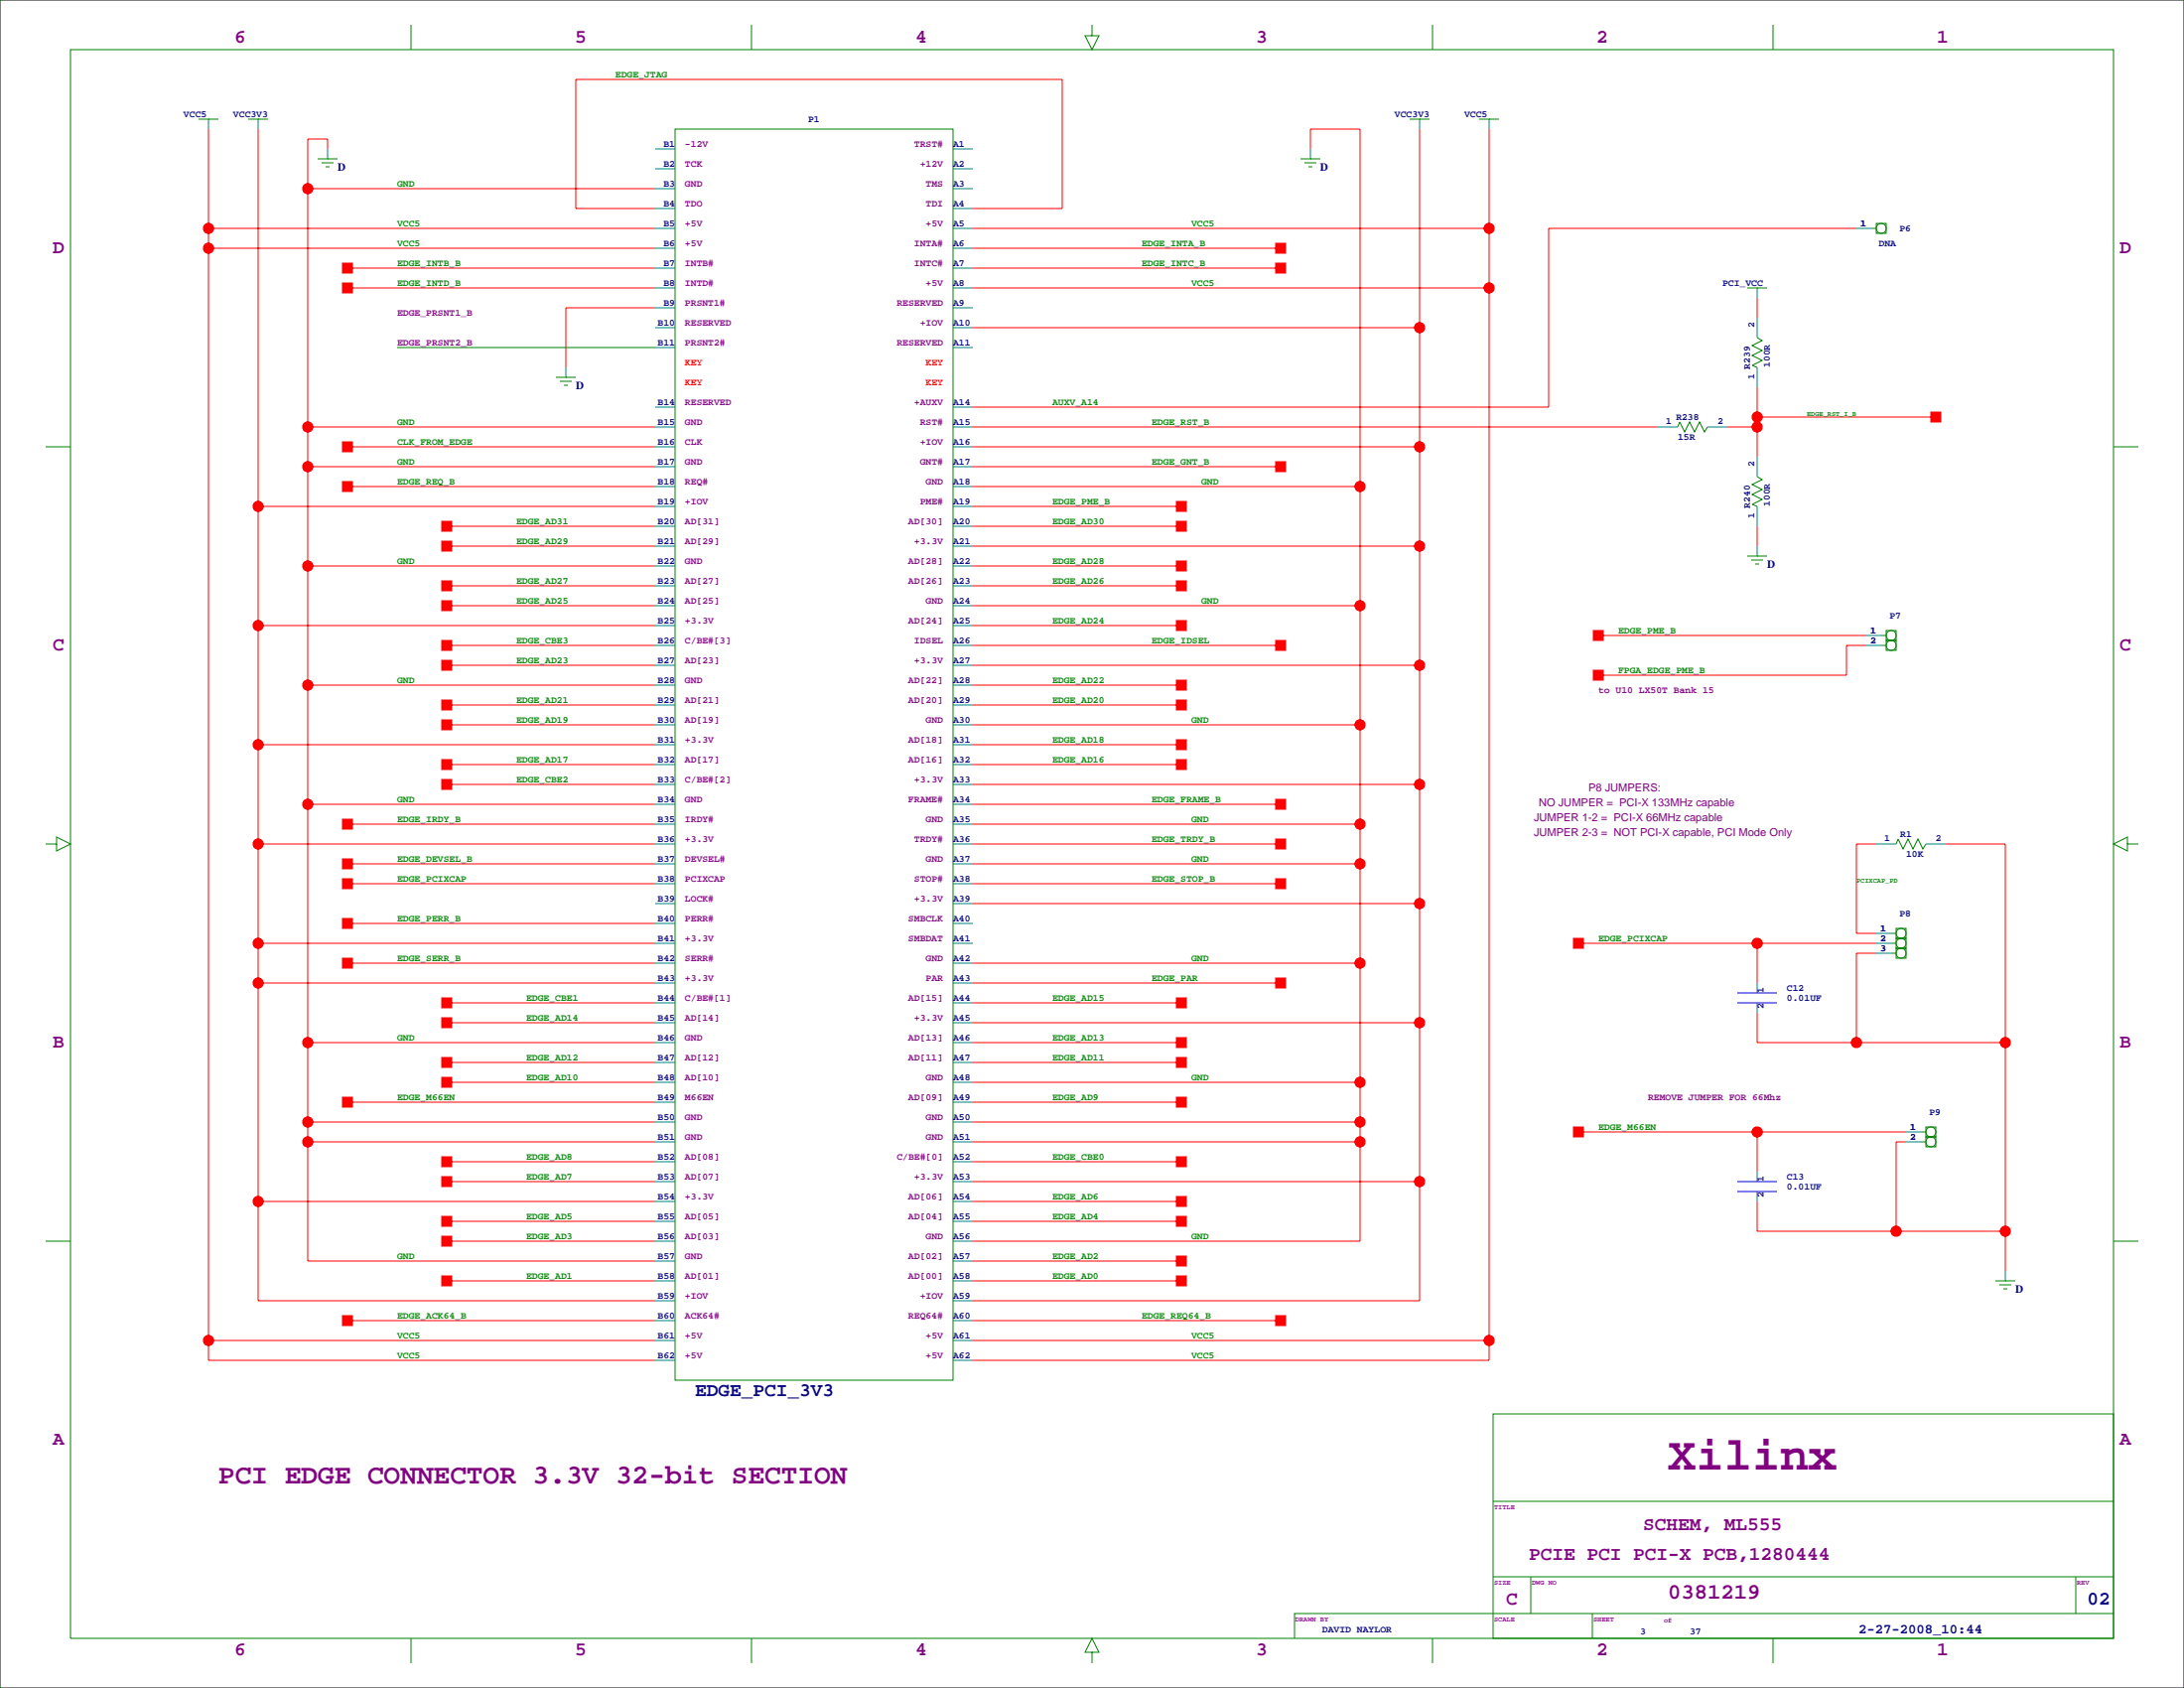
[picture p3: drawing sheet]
<svg xmlns="http://www.w3.org/2000/svg" width="559mm" height="432mm" viewBox="0 0 559 432" stroke-linecap="round" stroke-linejoin="round" font-family="sans-serif">
<path d="M0 0h558.8v431.8h-558.8z" fill="none" stroke="#000" stroke-width=".25"/>
<g fill="none" stroke="#f00" stroke-width=".25">
<path d="M53.3 33v315h114.3M66 33v299.7h101.6M83.8 38.1v-2.5h-5.1v287h88.9M335.3 38.1v-5.1h12.7v284.5h-99.1M363.2 33v299.7h-114.3M381 33v315h-132.1M53.3 58.4h114.3M78.7 48.3h88.9M167.6 53.3h-20.3v-33h124.5v33h-22.9M248.9 58.4h132.1M475 58.4h-78.8v45.7h-147.3M53.3 63.5h114.3"/>
<path d="M88.9 73.7h78.7M88.9 68.6h78.7M167.6 78.7h-22.8v15.3M248.9 73.7h132.1M248.9 68.6h78.8M248.9 63.5h78.8M449.6 76.2v5.1M248.9 83.8h114.3M449.6 99.1v17.7M78.7 109.2h88.9M78.7 119.4h88.9M88.9 114.3h78.7"/>
<path d="M248.9 109.2h175.3M248.9 119.4h78.8M248.9 114.3h114.3M442 109.2h7.6M449.6 106.7h45.7M66 129.5h101.6M88.9 124.5h78.7M114.3 139.7h53.3M114.3 134.6h53.3M248.9 124.5h99.1M248.9 129.5h53.4M248.9 139.7h114.3"/>
<path d="M248.9 134.6h53.4M449.6 134.6v5.1M78.7 144.8h88.9M114.3 154.9h53.3M114.3 149.9h53.3M248.9 154.9h99.1M248.9 144.8h53.4M248.9 149.9h53.4M66 160h101.6M78.7 175.3h88.9M114.3 165.1h53.3M114.3 170.2h53.3"/>
<path d="M248.9 165.1h78.8M248.9 160h53.4M248.9 175.3h53.4M248.9 170.2h114.3M408.9 162.6h68.6M477.5 165.1h-5.1v7.6h-63.5M66 190.5h101.6M114.3 185.4h53.3M114.3 195.6h53.3M114.3 180.3h53.3M248.9 185.4h99.1M248.9 190.5h53.4"/>
<path d="M248.9 195.6h53.4M248.9 180.3h53.4M66 215.9h101.6M78.7 205.7h88.9M88.9 210.8h78.7M114.3 200.7h53.3M248.9 210.8h99.1M248.9 215.9h78.8M248.9 205.7h78.8M248.9 200.7h114.3M480.1 215.9h-5.1v22.9h5.1M497.8 215.9h15.3v109.2"/>
<path d="M88.9 221h78.7M88.9 226.1h78.7M88.9 236.2h78.7M248.9 221h99.1M248.9 226.1h78.8M248.9 231.1h114.3M66 251.5h101.6M66 241.3h101.6M88.9 246.4h78.7M114.3 256.5h53.3M248.9 246.4h99.1M248.9 251.5h78.8"/>
<path d="M248.9 256.5h53.4M403.9 241.3h76.2M449.6 241.3v10.2M449.6 259.1v7.6h63.5M480.1 243.8h-5.1v22.9M78.7 266.7h88.9M114.3 276.9h53.3M114.3 261.6h53.3M114.3 271.8h53.3M248.9 276.9h99.1M248.9 266.7h53.4M248.9 261.6h114.3"/>
<path d="M248.9 271.8h53.4M78.7 292.1h88.9M78.7 287h88.9M88.9 281.9h78.7M114.3 297.2h53.3M248.9 292.1h99.1M248.9 287h99.1M248.9 281.9h53.4M248.9 297.2h53.4M403.9 289.6h83.8M449.6 289.6v10.1M487.7 292.1h-2.6v22.9"/>
<path d="M66 307.3h101.6M114.3 317.5h53.3M114.3 312.4h53.3M114.3 302.3h53.3M248.9 307.3h53.4M248.9 312.4h53.4M248.9 302.3h114.3M449.6 307.3v7.7h63.5M88.9 337.8h78.7M114.3 327.7h53.3M248.9 322.6h53.4M248.9 327.7h53.4"/>
<path d="M248.9 337.8h78.8M53.3 342.9h114.3M248.9 342.9h132.1"/>
<circle cx="53.3" cy="58.4" r="1.27"/>
<circle cx="78.7" cy="48.3" r="1.27"/>
<circle cx="381" cy="58.4" r="1.27"/>
<circle cx="53.3" cy="63.5" r="1.27"/>
<circle cx="381" cy="73.7" r="1.27"/>
<circle cx="363.2" cy="83.8" r="1.27"/>
<circle cx="78.7" cy="119.4" r="1.27"/>
<circle cx="78.7" cy="109.2" r="1.27"/>
<circle cx="363.2" cy="114.3" r="1.27"/>
<circle cx="449.6" cy="106.7" r="1.27"/>
<circle cx="449.6" cy="109.2" r="1.27"/>
<circle cx="66" cy="129.5" r="1.27"/>
<circle cx="348" cy="124.5" r="1.27"/>
<circle cx="363.2" cy="139.7" r="1.27"/>
<circle cx="78.7" cy="144.8" r="1.27"/>
<circle cx="348" cy="154.9" r="1.27"/>
<circle cx="66" cy="160" r="1.27"/>
<circle cx="78.7" cy="175.3" r="1.27"/>
<circle cx="363.2" cy="170.2" r="1.27"/>
<circle cx="66" cy="190.5" r="1.27"/>
<circle cx="348" cy="185.4" r="1.27"/>
<circle cx="66" cy="215.9" r="1.27"/>
<circle cx="78.7" cy="205.7" r="1.27"/>
<circle cx="348" cy="210.8" r="1.27"/>
<circle cx="363.2" cy="200.7" r="1.27"/>
<circle cx="348" cy="221" r="1.27"/>
<circle cx="363.2" cy="231.1" r="1.27"/>
<circle cx="66" cy="251.5" r="1.27"/>
<circle cx="66" cy="241.3" r="1.27"/>
<circle cx="348" cy="246.4" r="1.27"/>
<circle cx="449.6" cy="241.3" r="1.27"/>
<circle cx="78.7" cy="266.7" r="1.27"/>
<circle cx="348" cy="276.9" r="1.27"/>
<circle cx="363.2" cy="261.6" r="1.27"/>
<circle cx="475" cy="266.7" r="1.27"/>
<circle cx="513.1" cy="266.7" r="1.27"/>
<circle cx="78.7" cy="292.1" r="1.27"/>
<circle cx="78.7" cy="287" r="1.27"/>
<circle cx="348" cy="292.1" r="1.27"/>
<circle cx="348" cy="287" r="1.27"/>
<circle cx="449.6" cy="289.6" r="1.27"/>
<circle cx="66" cy="307.3" r="1.27"/>
<circle cx="363.2" cy="302.3" r="1.27"/>
<circle cx="485.1" cy="315" r="1.27"/>
<circle cx="513.1" cy="315" r="1.27"/>
<circle cx="53.3" cy="342.9" r="1.27"/>
<circle cx="381" cy="342.9" r="1.27"/>
</g>
<g fill="#f00" stroke="#f00" stroke-width=".25">
<path d="M407.7 171.4h2.5v2.6h-2.5z" fill-rule="evenodd"/>
<path d="M87.6 72.4h2.6v2.5h-2.6z" fill-rule="evenodd"/>
<path d="M87.6 67.3h2.6v2.5h-2.6z" fill-rule="evenodd"/>
<path d="M113 260.3h2.6v2.6h-2.6z" fill-rule="evenodd"/>
<path d="M326.4 250.2h2.5v2.5h-2.5z" fill-rule="evenodd"/>
<path d="M326.4 163.8h2.5v2.6h-2.5z" fill-rule="evenodd"/>
<path d="M113 326.4h2.6v2.5h-2.6z" fill-rule="evenodd"/>
<path d="M301 326.4h2.5v2.5h-2.5z" fill-rule="evenodd"/>
<path d="M301 321.3h2.5v2.5h-2.5z" fill-rule="evenodd"/>
<path d="M301 311.1h2.5v2.6h-2.5z" fill-rule="evenodd"/>
<path d="M301 306.1h2.5v2.5h-2.5z" fill-rule="evenodd"/>
<path d="M301 280.7h2.5v2.5h-2.5z" fill-rule="evenodd"/>
<path d="M301 270.5h2.5v2.5h-2.5z" fill-rule="evenodd"/>
<path d="M301 265.4h2.5v2.6h-2.5z" fill-rule="evenodd"/>
<path d="M301 255.3h2.5v2.5h-2.5z" fill-rule="evenodd"/>
<path d="M113 316.2h2.6v2.6h-2.6z" fill-rule="evenodd"/>
<path d="M113 311.1h2.6v2.6h-2.6z" fill-rule="evenodd"/>
<path d="M113 301h2.6v2.5h-2.6z" fill-rule="evenodd"/>
<path d="M113 275.6h2.6v2.5h-2.6z" fill-rule="evenodd"/>
<path d="M113 194.3h2.6v2.5h-2.6z" fill-rule="evenodd"/>
<path d="M113 179.1h2.6v2.5h-2.6z" fill-rule="evenodd"/>
<path d="M113 168.9h2.6v2.5h-2.6z" fill-rule="evenodd"/>
<path d="M113 153.7h2.6v2.5h-2.6z" fill-rule="evenodd"/>
<path d="M113 148.6h2.6v2.5h-2.6z" fill-rule="evenodd"/>
<path d="M113 138.4h2.6v2.6h-2.6z" fill-rule="evenodd"/>
<path d="M113 133.3h2.6v2.6h-2.6z" fill-rule="evenodd"/>
<path d="M301 194.3h2.5v2.5h-2.5z" fill-rule="evenodd"/>
<path d="M301 189.2h2.5v2.6h-2.5z" fill-rule="evenodd"/>
<path d="M301 179.1h2.5v2.5h-2.5z" fill-rule="evenodd"/>
<path d="M301 174h2.5v2.5h-2.5z" fill-rule="evenodd"/>
<path d="M301 158.8h2.5v2.5h-2.5z" fill-rule="evenodd"/>
<path d="M301 148.6h2.5v2.5h-2.5z" fill-rule="evenodd"/>
<path d="M301 143.5h2.5v2.5h-2.5z" fill-rule="evenodd"/>
<path d="M301 133.3h2.5v2.6h-2.5z" fill-rule="evenodd"/>
<path d="M301 295.9h2.5v2.5h-2.5z" fill-rule="evenodd"/>
<path d="M113 163.8h2.6v2.6h-2.6z" fill-rule="evenodd"/>
<path d="M113 199.4h2.6v2.5h-2.6z" fill-rule="evenodd"/>
<path d="M87.6 280.7h2.6v2.5h-2.6z" fill-rule="evenodd"/>
<path d="M113 270.5h2.6v2.5h-2.6z" fill-rule="evenodd"/>
<path d="M113 184.1h2.6v2.6h-2.6z" fill-rule="evenodd"/>
<path d="M87.6 224.8h2.6v2.5h-2.6z" fill-rule="evenodd"/>
<path d="M113 255.3h2.6v2.5h-2.6z" fill-rule="evenodd"/>
<path d="M113 295.9h2.6v2.5h-2.6z" fill-rule="evenodd"/>
<path d="M87.6 113h2.6v2.6h-2.6z" fill-rule="evenodd"/>
<path d="M402.6 240h2.5v2.6h-2.5z" fill-rule="evenodd"/>
<path d="M326.4 62.2h2.5v2.6h-2.5z" fill-rule="evenodd"/>
<path d="M326.4 67.3h2.5v2.5h-2.5z" fill-rule="evenodd"/>
<path d="M326.4 118.1h2.5v2.5h-2.5z" fill-rule="evenodd"/>
<path d="M301 128.3h2.5v2.5h-2.5z" fill-rule="evenodd"/>
<path d="M87.6 123.2h2.6v2.5h-2.6z" fill-rule="evenodd"/>
<path d="M326.4 204.5h2.5v2.5h-2.5z" fill-rule="evenodd"/>
<path d="M326.4 214.6h2.5v2.6h-2.5z" fill-rule="evenodd"/>
<path d="M326.4 224.8h2.5v2.5h-2.5z" fill-rule="evenodd"/>
<path d="M87.6 209.5h2.6v2.6h-2.6z" fill-rule="evenodd"/>
<path d="M87.6 219.7h2.6v2.5h-2.6z" fill-rule="evenodd"/>
<path d="M87.6 234.9h2.6v2.6h-2.6z" fill-rule="evenodd"/>
<path d="M87.6 245.1h2.6v2.5h-2.6z" fill-rule="evenodd"/>
<path d="M87.6 336.5h2.6v2.6h-2.6z" fill-rule="evenodd"/>
<path d="M326.4 336.5h2.5v2.6h-2.5z" fill-rule="evenodd"/>
<path d="M407.7 161.3h2.5v2.5h-2.5z" fill-rule="evenodd"/>
<path d="M402.6 288.3h2.5v2.5h-2.5z" fill-rule="evenodd"/>
<path d="M494 105.4h2.6v2.5h-2.6z" fill-rule="evenodd"/>
<circle cx="348" cy="292.1" r="1.27"/>
<circle cx="348" cy="124.5" r="1.27"/>
<circle cx="348" cy="154.9" r="1.27"/>
<circle cx="348" cy="185.4" r="1.27"/>
<circle cx="348" cy="210.8" r="1.27"/>
<circle cx="348" cy="221" r="1.27"/>
<circle cx="348" cy="246.4" r="1.27"/>
<circle cx="348" cy="276.9" r="1.27"/>
<circle cx="348" cy="287" r="1.27"/>
<circle cx="66" cy="129.5" r="1.27"/>
<circle cx="66" cy="160" r="1.27"/>
<circle cx="66" cy="190.5" r="1.27"/>
<circle cx="66" cy="215.9" r="1.27"/>
<circle cx="66" cy="241.3" r="1.27"/>
<circle cx="66" cy="251.5" r="1.27"/>
<circle cx="66" cy="307.3" r="1.27"/>
<circle cx="78.7" cy="48.3" r="1.27"/>
<circle cx="78.7" cy="109.2" r="1.27"/>
<circle cx="78.7" cy="119.4" r="1.27"/>
<circle cx="78.7" cy="144.8" r="1.27"/>
<circle cx="78.7" cy="175.3" r="1.27"/>
<circle cx="78.7" cy="205.7" r="1.27"/>
<circle cx="78.7" cy="266.7" r="1.27"/>
<circle cx="78.7" cy="287" r="1.27"/>
<circle cx="78.7" cy="292.1" r="1.27"/>
<circle cx="53.3" cy="342.9" r="1.27"/>
<circle cx="53.3" cy="58.4" r="1.27"/>
<circle cx="53.3" cy="63.5" r="1.27"/>
<circle cx="381" cy="58.4" r="1.27"/>
<circle cx="381" cy="342.9" r="1.27"/>
<circle cx="381" cy="73.7" r="1.27"/>
<circle cx="449.6" cy="241.3" r="1.27"/>
<circle cx="363.2" cy="302.3" r="1.27"/>
<circle cx="363.2" cy="261.6" r="1.27"/>
<circle cx="363.2" cy="231.1" r="1.27"/>
<circle cx="363.2" cy="200.7" r="1.27"/>
<circle cx="363.2" cy="170.2" r="1.27"/>
<circle cx="363.2" cy="139.7" r="1.27"/>
<circle cx="363.2" cy="114.3" r="1.27"/>
<circle cx="363.2" cy="83.8" r="1.27"/>
<circle cx="449.6" cy="289.6" r="1.27"/>
<circle cx="485.1" cy="315" r="1.27"/>
<circle cx="513.1" cy="315" r="1.27"/>
<circle cx="513.1" cy="266.7" r="1.27"/>
<circle cx="475" cy="266.7" r="1.27"/>
<circle cx="449.6" cy="106.7" r="1.27"/>
<circle cx="449.6" cy="109.2" r="1.27"/>
</g>
<g fill="none" stroke="#008080" stroke-width=".25">
<path d="M53.3 30.5v2.5M66 30.5v2.5M83.8 38.1v2.5M167.6 38.1h5.1M243.8 38.1h5.1M335.3 38.1v2.5M363.2 30.5v2.5M381 30.5v2.5M167.6 43.2h5.1M167.6 48.3h5.1M167.6 53.3h5.1M167.6 58.4h5.1"/>
<path d="M243.8 43.2h5.1M243.8 48.3h5.1M243.8 53.3h5.1M243.8 58.4h5.1M475 58.4h3.8M167.6 63.5h5.1M167.6 68.6h5.1M167.6 73.7h5.1M167.6 78.7h5.1M243.8 63.5h5.1M243.8 68.6h5.1M243.8 73.7h5.1"/>
<path d="M243.8 78.7h5.1M449.6 73.7v2.5M144.8 94v2.5M167.6 83.8h5.1M167.6 88.9h5.1M243.8 83.8h5.1M243.8 88.9h5.1M449.6 81.3v5.1M449.6 94v5.1M167.6 104.1h5.1M167.6 109.2h5.1M167.6 114.3h5.1"/>
<path d="M167.6 119.4h5.1M243.8 104.1h5.1M243.8 109.2h5.1M243.8 114.3h5.1M243.8 119.4h5.1M424.2 109.2h5.1M436.9 109.2h5.1M449.6 116.8v5.1M167.6 124.5h5.1M167.6 129.5h5.1M167.6 134.6h5.1M167.6 139.7h5.1"/>
<path d="M243.8 124.5h5.1M243.8 129.5h5.1M243.8 134.6h5.1M243.8 139.7h5.1M449.6 129.5v5.1M449.6 139.7v2.5M167.6 144.8h5.1M167.6 149.9h5.1M167.6 154.9h5.1M243.8 144.8h5.1M243.8 149.9h5.1M243.8 154.9h5.1"/>
<path d="M167.6 165.1h5.1M167.6 160h5.1M167.6 170.2h5.1M167.6 175.3h5.1M243.8 165.1h5.1M243.8 160h5.1M243.8 170.2h5.1M243.8 175.3h5.1M477.5 162.6h3.8M477.5 165.1h3.8M167.6 180.3h5.1M167.6 185.4h5.1"/>
<path d="M167.6 190.5h5.1M167.6 195.6h5.1M243.8 180.3h5.1M243.8 185.4h5.1M243.8 190.5h5.1M243.8 195.6h5.1M167.6 215.9h5.1M167.6 200.7h5.1M167.6 205.7h5.1M167.6 210.8h5.1M243.8 215.9h5.1M243.8 200.7h5.1"/>
<path d="M243.8 205.7h5.1M243.8 210.8h5.1M480.1 215.9h5M492.8 215.9h5M167.6 221h5.1M167.6 226.1h5.1M167.6 231.1h5.1M167.6 236.2h5.1M243.8 221h5.1M243.8 226.1h5.1M243.8 231.1h5.1M243.8 236.2h5.1"/>
<path d="M480.1 238.8h3.8M167.6 241.3h5.1M167.6 246.4h5.1M167.6 251.5h5.1M167.6 256.5h5.1M243.8 241.3h5.1M243.8 246.4h5.1M243.8 251.5h5.1M243.8 256.5h5.1M449.6 251.5v2.5M449.6 256.5v2.6M480.1 241.3h3.8"/>
<path d="M480.1 243.8h3.8M167.6 261.6h5.1M167.6 266.7h5.1M167.6 271.8h5.1M167.6 276.9h5.1M243.8 261.6h5.1M243.8 266.7h5.1M243.8 271.8h5.1M243.8 276.9h5.1M167.6 292.1h5.1M167.6 281.9h5.1M167.6 287h5.1"/>
<path d="M167.6 297.2h5.1M243.8 292.1h5.1M243.8 281.9h5.1M243.8 287h5.1M243.8 297.2h5.1M449.6 299.7v2.6M487.7 289.6h3.8M487.7 292.1h3.8M167.6 302.3h5.1M167.6 307.3h5.1M167.6 312.4h5.1M167.6 317.5h5.1"/>
<path d="M243.8 302.3h5.1M243.8 307.3h5.1M243.8 312.4h5.1M243.8 317.5h5.1M449.6 304.8v2.5M167.6 322.6h5.1M167.6 327.7h5.1M167.6 332.7h5.1M167.6 337.8h5.1M243.8 322.6h5.1M243.8 327.7h5.1M243.8 332.7h5.1"/>
<path d="M243.8 337.8h5.1M513.1 325.1v2.6M167.6 342.9h5.1M167.6 348h5.1M243.8 342.9h5.1M243.8 348h5.1"/>
</g>
<g fill="none" stroke="#008000" stroke-width=".25">
<path d="M18 12.7h522.8v406.4h-522.8zM105.2 6.3v6.4M192.3 6.3v6.4M279.4 6.3v2.8h1.8l-1.8 3.6-1.8-3.6h1.8M366.5 6.3v6.4M453.6 6.3v6.4M50.8 30.5h5.1M53.3 30.5h.1M63.5 30.5h5.1M66 30.5h.1M172.7 33h71.1v320.1h-71.1zM360.7 30.5h5.1"/>
<path d="M363.2 30.5h.1M378.5 30.5h5M381 30.5h.1M81.3 40.6h5.1M82.3 41.7h3M83.3 42.7h1M83.8 40.6h.1M332.7 40.6h5.1M333.8 41.7h3M334.8 42.7h1M335.3 40.6h.1M478.8 58.4h1.3"/>
<path d="M480.1 57.1h2.5v2.6h-2.5zM447 73.7h5.1M449.6 73.7h.1M101.6 88.9h66M142.2 96.5h5.1M143.3 97.5h3M144.3 98.6h1M144.8 96.5h.1M449.6 86.4l1.2 .7-2.5 1.3 2.5 1.3-2.5 1.2 2.5 1.3-2.5 1.3 1.3 .5M11.7 114.3h6.3M429.3 109.2l.5-1.3 1.2 2.6 1.3-2.6 1.3 2.6 1.2-2.6 1.3 2.6 .8-1.3M540.8 114.3h6.3"/>
<path d="M449.6 121.9l1.2 .8-2.5 1.3 2.5 1.2-2.5 1.3 2.5 1.3-2.5 1.2 1.3 .5M447 142.2h5.1M448.1 143.3h3M449.1 144.3h1M449.6 142.2h.1M481.3 165.1h1.3M481.3 162.6h1.3M482.6 163.8h2.5v2.6h-2.5zM482.6 161.3h2.5v2.5h-2.5zM11.7 215.9h2.8v-1.8l3.5 1.8-3.5 1.8v-1.8M485.1 215.9l.5-1.3 1.3 2.6 1.3-2.6 1.3 2.6 1.2-2.6 1.3 2.6 .8-1.3M544.3 215.9v-1.8l-3.5 1.8 3.5 1.8v-1.8h2.8"/>
<path d="M483.9 238.8h1.2M485.1 237.5h2.6v2.5h-2.6zM483.9 243.8h1.2M483.9 241.3h1.2M485.1 242.6h2.6v2.5h-2.6zM485.1 240h2.6v2.6h-2.6zM491.5 292.1h1.3M491.5 289.6h1.3M492.8 290.8h2.5v2.6h-2.5zM492.8 288.3h2.5v2.5h-2.5zM11.7 317.5h6.3M540.8 317.5h6.3"/>
<path d="M510.5 327.7h5.1M511.6 328.7h3M512.6 329.7h1M513.1 327.7h.1M382 361.7h158.8v57.4h-158.8zM382 384h158.8M105.2 419.1v6.3M192.3 419.1v6.3M366.5 419.1v6.3M382 403.4h158.8M391.7 403.4v9.3M407.4 412.7v6.4"/>
<path d="M453.6 419.1v6.3M531.1 403.4v9.3M540.8 412.7h-209.6v6.4M279.4 422.7h1.8l-1.8-3.6-1.8 3.6h1.8v2.7"/>
<circle cx="481.3" cy="58.4" r="1.27"/>
<circle cx="483.9" cy="162.6" r="1.27"/>
<circle cx="483.9" cy="165.1" r="1.27"/>
<circle cx="486.4" cy="238.8" r="1.27"/>
<circle cx="486.4" cy="243.8" r="1.27"/>
<circle cx="486.4" cy="241.3" r="1.27"/>
<circle cx="494" cy="292.1" r="1.27"/>
<circle cx="494" cy="289.6" r="1.27"/>
</g>
<path d="M444.5 254h10.2M444.5 256.5h10.2M444.5 302.3h10.2M444.5 304.8h10.2" fill="none" stroke="#00f" stroke-width=".25"/>
<text font-size="12" fill="#800080" x="426.7" y="376">Xilinx</text>
<text font-size="7.1" fill="#800080" x="55.9" y="379.6">PCI EDGE CONNECTOR 3.3V 32-bit SECTION</text>
<text font-size="5.6" fill="#800080" x="426.7" y="409.1">0381219</text>
<g font-size="4.9" fill="#800080">
<text x="60" y="11">6</text>
<text x="147.1" y="11">5</text>
<text x="234.2" y="11">4</text>
<text x="321.4" y="11">3</text>
<text x="408.5" y="11">2</text>
<text x="495.6" y="11">1</text>
<text x="13.5" y="64.9">D</text>
<text x="542.3" y="64.9">D</text>
<text x="13.5" y="166.5">C</text>
<text x="542.3" y="166.5">C</text>
<text x="13.5" y="268.1">B</text>
<text x="542.3" y="268.1">B</text>
<text x="13.5" y="369.7">A</text>
<text x="542.3" y="369.7">A</text>
<text x="420.4" y="391.4">SCHEM, ML555</text>
<text x="391.2" y="399">PCIE PCI PCI-X PCB,1280444</text>
<text x="385.4" y="410.6">C</text>
<text x="60" y="423.5">6</text>
<text x="147.1" y="423.5">5</text>
<text x="234.2" y="423.5">4</text>
<text x="321.4" y="423.5">3</text>
<text x="408.5" y="423.5">2</text>
<text x="495.6" y="423.5">1</text>
</g>
<g font-size="4.9" fill="#000080">
<text x="177.8" y="357.1">EDGE_PCI_3V3</text>
<text x="534" y="410.6">02</text>
</g>
<text font-size="3.5" fill="#000080" x="475.5" y="417.9">2-27-2008_10:44</text>
<g font-size="2.8" fill="#000080">
<text x="86.4" y="43.6">D</text>
<text x="337.8" y="43.6">D</text>
<text x="147.3" y="99.5">D</text>
<text x="452.1" y="145.2">D</text>
<text x="515.6" y="330.6">D</text>
</g>
<g font-size="2.8" fill="#800080">
<text x="406.4" y="202.4">P8 JUMPERS:</text>
<text x="392.4" y="210">JUMPER 1-2 = PCI-X 66MHz capable</text>
<text x="393.7" y="206.2">NO JUMPER = PCI-X 133MHz capable</text>
<text x="392.4" y="213.8">JUMPER 2-3 = NOT PCI-X capable, PCI Mode Only</text>
</g>
<g font-size="2.5" fill="#008000">
<text x="157.5" y="19.8">EDGE_JTAG</text>
<text x="101.6" y="47.8">GND</text>
<text x="101.6" y="57.9">VCC5</text>
<text x="304.8" y="57.9">VCC5</text>
<text x="476" y="57.8">1</text>
<text x="101.6" y="63">VCC5</text>
<text x="292.1" y="63">EDGE_INTA_B</text>
<text x="101.6" y="68.1">EDGE_INTB_B</text>
<text x="292.1" y="68.1">EDGE_INTC_B</text>
<text x="101.6" y="73.2">EDGE_INTD_B</text>
<text x="304.8" y="73.2">VCC5</text>
<text x="269.2" y="103.6">AUXV_A14</text>
<text x="101.6" y="113.8">CLK_FROM_EDGE</text>
<text x="101.6" y="108.7">GND</text>
<text x="294.6" y="108.7">EDGE_RST_B</text>
<text x="101.6" y="118.9">GND</text>
<text x="294.6" y="118.9">EDGE_GNT_B</text>
<text x="101.6" y="124">EDGE_REQ_B</text>
<text x="307.3" y="124">GND</text>
<text x="269.2" y="129">EDGE_PME_B</text>
<text x="132.1" y="134.1">EDGE_AD31</text>
<text x="269.2" y="134.1">EDGE_AD30</text>
<text x="132.1" y="139.2">EDGE_AD29</text>
<text x="101.6" y="144.3">GND</text>
<text x="132.1" y="149.4">EDGE_AD27</text>
<text x="269.2" y="144.3">EDGE_AD28</text>
<text x="269.2" y="149.4">EDGE_AD26</text>
<text x="132.1" y="154.4">EDGE_AD25</text>
<text x="307.3" y="154.4">GND</text>
<text x="269.2" y="159.5">EDGE_AD24</text>
<text x="478.6" y="162">1</text>
<text x="132.1" y="164.6">EDGE_CBE3</text>
<text x="294.6" y="164.6">EDGE_IDSEL</text>
<text x="414" y="162.1">EDGE_PME_B</text>
<text x="478.6" y="164.5">2</text>
<text x="132.1" y="169.7">EDGE_AD23</text>
<text x="414" y="172.2">FPGA_EDGE_PME_B</text>
<text x="101.6" y="174.8">GND</text>
<text x="132.1" y="179.8">EDGE_AD21</text>
<text x="269.2" y="174.8">EDGE_AD22</text>
<text x="269.2" y="179.8">EDGE_AD20</text>
<text x="132.1" y="184.9">EDGE_AD19</text>
<text x="304.8" y="184.9">GND</text>
<text x="269.2" y="190">EDGE_AD18</text>
<text x="132.1" y="195.1">EDGE_AD17</text>
<text x="269.2" y="195.1">EDGE_AD16</text>
<text x="132.1" y="200.2">EDGE_CBE2</text>
<text x="101.6" y="205.2">GND</text>
<text x="294.6" y="205.2">EDGE_FRAME_B</text>
<text x="101.6" y="210.3">EDGE_IRDY_B</text>
<text x="294.6" y="215.4">EDGE_TRDY_B</text>
<text x="304.8" y="210.3">GND</text>
<text x="101.6" y="220.5">EDGE_DEVSEL_B</text>
<text x="304.8" y="220.5">GND</text>
<text x="101.6" y="225.6">EDGE_PCIXCAP</text>
<text x="294.6" y="225.6">EDGE_STOP_B</text>
<text x="101.6" y="235.7">EDGE_PERR_B</text>
<text x="481.1" y="238.2">1</text>
<text x="101.6" y="245.9">EDGE_SERR_B</text>
<text x="304.8" y="245.9">GND</text>
<text x="408.9" y="240.8">EDGE_PCIXCAP</text>
<text x="481.1" y="240.7">2</text>
<text x="481.1" y="243.3">3</text>
<text x="294.6" y="251">EDGE_PAR</text>
<text x="134.6" y="256">EDGE_CBE1</text>
<text x="269.2" y="256">EDGE_AD15</text>
<text x="134.6" y="261.1">EDGE_AD14</text>
<text x="101.6" y="266.2">GND</text>
<text x="269.2" y="266.2">EDGE_AD13</text>
<text x="134.6" y="271.3">EDGE_AD12</text>
<text x="269.2" y="271.3">EDGE_AD11</text>
<text x="101.6" y="281.4">EDGE_M66EN</text>
<text x="134.6" y="276.4">EDGE_AD10</text>
<text x="269.2" y="281.4">EDGE_AD9</text>
<text x="304.8" y="276.4">GND</text>
<text x="408.9" y="289.1">EDGE_M66EN</text>
<text x="488.7" y="289">1</text>
<text x="488.7" y="291.5">2</text>
<text x="134.6" y="296.7">EDGE_AD8</text>
<text x="269.2" y="296.7">EDGE_CBE0</text>
<text x="134.6" y="301.8">EDGE_AD7</text>
<text x="134.6" y="311.9">EDGE_AD5</text>
<text x="269.2" y="306.8">EDGE_AD6</text>
<text x="269.2" y="311.9">EDGE_AD4</text>
<text x="134.6" y="317">EDGE_AD3</text>
<text x="304.8" y="317">GND</text>
<text x="101.6" y="322.1">GND</text>
<text x="269.2" y="322.1">EDGE_AD2</text>
<text x="134.6" y="327.2">EDGE_AD1</text>
<text x="269.2" y="327.2">EDGE_AD0</text>
<text x="101.6" y="337.3">EDGE_ACK64_B</text>
<text x="292.1" y="337.3">EDGE_REQ64_B</text>
<text x="101.6" y="347.5">VCC5</text>
<text x="101.6" y="342.4">VCC5</text>
<text x="304.8" y="342.4">VCC5</text>
<text x="304.8" y="347.5">VCC5</text>
</g>
<g font-size="2.5" fill="#000080">
<text x="47" y="30">VCC5</text>
<text x="59.7" y="30">VCC3V3</text>
<text x="356.9" y="30">VCC3V3</text>
<text x="374.6" y="30">VCC5</text>
<text x="206.8" y="31.2">P1</text>
<text x="169.8" y="37.6">B1</text>
<text x="243.8" y="37.6">A1</text>
<text x="169.8" y="42.7">B2</text>
<text x="169.8" y="47.8">B3</text>
<text x="243.8" y="42.7">A2</text>
<text x="243.8" y="47.8">A3</text>
<text x="169.8" y="52.8">B4</text>
<text x="243.8" y="52.8">A4</text>
<text x="169.8" y="57.9">B5</text>
<text x="243.8" y="57.9">A5</text>
<text x="486" y="59.1">P6</text>
<text x="169.8" y="63">B6</text>
<text x="243.8" y="63">A6</text>
<text x="480.7" y="63">DNA</text>
<text x="169.8" y="68.1">B7</text>
<text x="243.8" y="68.1">A7</text>
<text x="169.8" y="73.2">B8</text>
<text x="243.8" y="73.2">A8</text>
<text x="440.7" y="73.2">PCI_VCC</text>
<text x="168.3" y="83.3">B10</text>
<text x="169.8" y="78.2">B9</text>
<text x="243.8" y="83.3">A10</text>
<text x="243.8" y="78.2">A9</text>
<text x="448.8" y="83.8" transform="rotate(-90 448.8 83.8)">2</text>
<text x="168.3" y="88.4">B11</text>
<text x="243.8" y="88.4">A11</text>
<text x="447.7" y="94.4" transform="rotate(-90 447.7 94.4)">R239</text>
<text x="452.8" y="94" transform="rotate(-90 452.8 94)">100R</text>
<text x="448.8" y="97" transform="rotate(-90 448.8 97)">1</text>
<text x="168.3" y="103.6">B14</text>
<text x="243.8" y="103.6">A14</text>
<text x="428.8" y="107.4">R238</text>
<text x="168.3" y="108.7">B15</text>
<text x="168.3" y="113.8">B16</text>
<text x="243.8" y="108.7">A15</text>
<text x="243.8" y="113.8">A16</text>
<text x="426.3" y="108.5">1</text>
<text x="429.3" y="112.5">15R</text>
<text x="439.4" y="108.5">2</text>
<text x="168.3" y="118.9">B17</text>
<text x="243.8" y="118.9">A17</text>
<text x="448.8" y="119.4" transform="rotate(-90 448.8 119.4)">2</text>
<text x="168.3" y="124">B18</text>
<text x="243.8" y="124">A18</text>
<text x="168.3" y="129">B19</text>
<text x="243.8" y="129">A19</text>
<text x="447.7" y="130" transform="rotate(-90 447.7 130)">R240</text>
<text x="452.8" y="129.5" transform="rotate(-90 452.8 129.5)">100R</text>
<text x="168.3" y="134.1">B20</text>
<text x="243.8" y="134.1">A20</text>
<text x="448.8" y="132.5" transform="rotate(-90 448.8 132.5)">1</text>
<text x="168.3" y="139.2">B21</text>
<text x="243.8" y="139.2">A21</text>
<text x="168.3" y="144.3">B22</text>
<text x="168.3" y="149.4">B23</text>
<text x="243.8" y="144.3">A22</text>
<text x="243.8" y="149.4">A23</text>
<text x="168.3" y="154.4">B24</text>
<text x="243.8" y="154.4">A24</text>
<text x="168.3" y="159.5">B25</text>
<text x="243.8" y="159.5">A25</text>
<text x="483.4" y="158.2">P7</text>
<text x="168.3" y="164.6">B26</text>
<text x="243.8" y="164.6">A26</text>
<text x="168.3" y="169.7">B27</text>
<text x="243.8" y="169.7">A27</text>
<text x="168.3" y="174.8">B28</text>
<text x="168.3" y="179.8">B29</text>
<text x="243.8" y="174.8">A28</text>
<text x="243.8" y="179.8">A29</text>
<text x="168.3" y="184.9">B30</text>
<text x="243.8" y="184.9">A30</text>
<text x="168.3" y="190">B31</text>
<text x="243.8" y="190">A31</text>
<text x="168.3" y="195.1">B32</text>
<text x="243.8" y="195.1">A32</text>
<text x="168.3" y="200.2">B33</text>
<text x="243.8" y="200.2">A33</text>
<text x="168.3" y="205.2">B34</text>
<text x="243.8" y="205.2">A34</text>
<text x="168.3" y="210.3">B35</text>
<text x="168.3" y="215.4">B36</text>
<text x="243.8" y="210.3">A35</text>
<text x="243.8" y="215.4">A36</text>
<text x="482.1" y="215.1">1</text>
<text x="486.2" y="214.1">R1</text>
<text x="495.3" y="215.1">2</text>
<text x="168.3" y="220.5">B37</text>
<text x="243.8" y="220.5">A37</text>
<text x="487.7" y="219.1">10K</text>
<text x="168.3" y="225.6">B38</text>
<text x="243.8" y="225.6">A38</text>
<text x="168.3" y="230.6">B39</text>
<text x="243.8" y="230.6">A39</text>
<text x="168.3" y="235.7">B40</text>
<text x="243.8" y="235.7">A40</text>
<text x="486" y="234.4">P8</text>
<text x="168.3" y="240.8">B41</text>
<text x="168.3" y="245.9">B42</text>
<text x="243.8" y="240.8">A41</text>
<text x="243.8" y="245.9">A42</text>
<text x="168.3" y="251">B43</text>
<text x="243.8" y="251">A43</text>
<text x="168.3" y="256">B44</text>
<text x="243.8" y="256">A44</text>
<text x="451.2" y="254" transform="rotate(-90 451.2 254)">1</text>
<text x="457.2" y="253.5">C12</text>
<text x="457.2" y="256">0.01UF</text>
<text x="168.3" y="261.1">B45</text>
<text x="243.8" y="261.1">A45</text>
<text x="451.2" y="258" transform="rotate(-90 451.2 258)">2</text>
<text x="168.3" y="266.2">B46</text>
<text x="243.8" y="266.2">A46</text>
<text x="168.3" y="271.3">B47</text>
<text x="243.8" y="271.3">A47</text>
<text x="168.3" y="276.4">B48</text>
<text x="168.3" y="281.4">B49</text>
<text x="243.8" y="276.4">A48</text>
<text x="243.8" y="281.4">A49</text>
<text x="168.3" y="286.5">B50</text>
<text x="243.8" y="286.5">A50</text>
<text x="493.6" y="285.2">P9</text>
<text x="168.3" y="291.6">B51</text>
<text x="243.8" y="291.6">A51</text>
<text x="168.3" y="296.7">B52</text>
<text x="243.8" y="296.7">A52</text>
<text x="168.3" y="301.8">B53</text>
<text x="243.8" y="301.8">A53</text>
<text x="451.2" y="302.3" transform="rotate(-90 451.2 302.3)">1</text>
<text x="457.2" y="301.8">C13</text>
<text x="457.2" y="304.3">0.01UF</text>
<text x="168.3" y="306.8">B54</text>
<text x="168.3" y="311.9">B55</text>
<text x="243.8" y="306.8">A54</text>
<text x="243.8" y="311.9">A55</text>
<text x="451.2" y="306.3" transform="rotate(-90 451.2 306.3)">2</text>
<text x="168.3" y="317">B56</text>
<text x="243.8" y="317">A56</text>
<text x="168.3" y="322.1">B57</text>
<text x="243.8" y="322.1">A57</text>
<text x="168.3" y="327.2">B58</text>
<text x="243.8" y="327.2">A58</text>
<text x="168.3" y="332.2">B59</text>
<text x="243.8" y="332.2">A59</text>
<text x="168.3" y="337.3">B60</text>
<text x="243.8" y="337.3">A60</text>
<text x="168.3" y="342.4">B61</text>
<text x="168.3" y="347.5">B62</text>
<text x="243.8" y="342.4">A61</text>
<text x="243.8" y="347.5">A62</text>
<text x="338.3" y="417.6">DAVID NAYLOR</text>
<text x="419.6" y="418.1">3</text>
<text x="432.3" y="418.1">37</text>
</g>
<g font-size="2.5" fill="#800080">
<text x="175.3" y="37.6">-12V</text>
<text x="233.9" y="37.6">TRST#</text>
<text x="175.3" y="42.7">TCK</text>
<text x="175.3" y="47.8">GND</text>
<text x="235.4" y="42.7">+12V</text>
<text x="236.9" y="47.8">TMS</text>
<text x="175.3" y="52.8">TDO</text>
<text x="236.9" y="52.8">TDI</text>
<text x="175.3" y="57.9">+5V</text>
<text x="236.9" y="57.9">+5V</text>
<text x="175.3" y="63">+5V</text>
<text x="233.9" y="63">INTA#</text>
<text x="175.3" y="68.1">INTB#</text>
<text x="233.9" y="68.1">INTC#</text>
<text x="175.3" y="73.2">INTD#</text>
<text x="236.9" y="73.2">+5V</text>
<text x="101.6" y="80.8">EDGE_PRSNT1_B</text>
<text x="175.3" y="78.2">PRSNT1#</text>
<text x="175.3" y="83.3">RESERVED</text>
<text x="229.4" y="78.2">RESERVED</text>
<text x="235.4" y="83.3">+IOV</text>
<text x="101.6" y="88.4">EDGE_PRSNT2_B</text>
<text x="175.3" y="88.4">PRSNT2#</text>
<text x="229.4" y="88.4">RESERVED</text>
<text x="175.3" y="103.6">RESERVED</text>
<text x="233.9" y="103.6">+AUXV</text>
<text x="175.3" y="108.7">GND</text>
<text x="175.3" y="113.8">CLK</text>
<text x="235.4" y="108.7">RST#</text>
<text x="235.4" y="113.8">+IOV</text>
<text x="175.3" y="118.9">GND</text>
<text x="235.4" y="118.9">GNT#</text>
<text x="175.3" y="124">REQ#</text>
<text x="236.9" y="124">GND</text>
<text x="175.3" y="129">+IOV</text>
<text x="235.4" y="129">PME#</text>
<text x="175.3" y="134.1">AD[31]</text>
<text x="232.4" y="134.1">AD[30]</text>
<text x="175.3" y="139.2">AD[29]</text>
<text x="233.9" y="139.2">+3.3V</text>
<text x="175.3" y="144.3">GND</text>
<text x="175.3" y="149.4">AD[27]</text>
<text x="232.4" y="144.3">AD[28]</text>
<text x="232.4" y="149.4">AD[26]</text>
<text x="175.3" y="154.4">AD[25]</text>
<text x="236.9" y="154.4">GND</text>
<text x="175.3" y="159.5">+3.3V</text>
<text x="232.4" y="159.5">AD[24]</text>
<text x="175.3" y="164.6">C/BE#[3]</text>
<text x="233.9" y="164.6">IDSEL</text>
<text x="175.3" y="169.7">AD[23]</text>
<text x="233.9" y="169.7">+3.3V</text>
<text x="175.3" y="179.8">AD[21]</text>
<text x="175.3" y="174.8">GND</text>
<text x="232.4" y="174.8">AD[22]</text>
<text x="232.4" y="179.8">AD[20]</text>
<text x="408.9" y="177.3">to U10 LX50T Bank 15</text>
<text x="175.3" y="184.9">AD[19]</text>
<text x="236.9" y="184.9">GND</text>
<text x="175.3" y="190">+3.3V</text>
<text x="232.4" y="190">AD[18]</text>
<text x="175.3" y="195.1">AD[17]</text>
<text x="232.4" y="195.1">AD[16]</text>
<text x="175.3" y="200.2">C/BE#[2]</text>
<text x="233.9" y="200.2">+3.3V</text>
<text x="175.3" y="205.2">GND</text>
<text x="232.4" y="205.2">FRAME#</text>
<text x="175.3" y="210.3">IRDY#</text>
<text x="175.3" y="215.4">+3.3V</text>
<text x="233.9" y="215.4">TRDY#</text>
<text x="236.9" y="210.3">GND</text>
<text x="175.3" y="220.5">DEVSEL#</text>
<text x="236.9" y="220.5">GND</text>
<text x="175.3" y="225.6">PCIXCAP</text>
<text x="233.9" y="225.6">STOP#</text>
<text x="175.3" y="230.6">LOCK#</text>
<text x="233.9" y="230.6">+3.3V</text>
<text x="175.3" y="235.7">PERR#</text>
<text x="232.4" y="235.7">SMBCLK</text>
<text x="175.3" y="240.8">+3.3V</text>
<text x="175.3" y="245.9">SERR#</text>
<text x="232.4" y="240.8">SMBDAT</text>
<text x="236.9" y="245.9">GND</text>
<text x="175.3" y="251">+3.3V</text>
<text x="236.9" y="251">PAR</text>
<text x="175.3" y="256">C/BE#[1]</text>
<text x="232.4" y="256">AD[15]</text>
<text x="175.3" y="261.1">AD[14]</text>
<text x="233.9" y="261.1">+3.3V</text>
<text x="175.3" y="266.2">GND</text>
<text x="232.4" y="266.2">AD[13]</text>
<text x="175.3" y="271.3">AD[12]</text>
<text x="232.4" y="271.3">AD[11]</text>
<text x="175.3" y="281.4">M66EN</text>
<text x="175.3" y="276.4">AD[10]</text>
<text x="232.4" y="281.4">AD[09]</text>
<text x="236.9" y="276.4">GND</text>
<text x="421.6" y="281.4">REMOVE JUMPER FOR 66Mhz</text>
<text x="175.3" y="286.5">GND</text>
<text x="236.9" y="286.5">GND</text>
<text x="175.3" y="291.6">GND</text>
<text x="236.9" y="291.6">GND</text>
<text x="175.3" y="296.7">AD[08]</text>
<text x="229.4" y="296.7">C/BE#[0]</text>
<text x="175.3" y="301.8">AD[07]</text>
<text x="233.9" y="301.8">+3.3V</text>
<text x="175.3" y="306.8">+3.3V</text>
<text x="175.3" y="311.9">AD[05]</text>
<text x="232.4" y="306.8">AD[06]</text>
<text x="232.4" y="311.9">AD[04]</text>
<text x="175.3" y="317">AD[03]</text>
<text x="236.9" y="317">GND</text>
<text x="175.3" y="322.1">GND</text>
<text x="232.4" y="322.1">AD[02]</text>
<text x="175.3" y="327.2">AD[01]</text>
<text x="232.4" y="327.2">AD[00]</text>
<text x="175.3" y="332.2">+IOV</text>
<text x="235.4" y="332.2">+IOV</text>
<text x="175.3" y="337.3">ACK64#</text>
<text x="232.4" y="337.3">REQ64#</text>
<text x="175.3" y="342.4">+5V</text>
<text x="175.3" y="347.5">+5V</text>
<text x="236.9" y="342.4">+5V</text>
<text x="236.9" y="347.5">+5V</text>
</g>
<g font-size="2.5" fill="#f00">
<text x="175.3" y="93.5">KEY</text>
<text x="236.9" y="93.5">KEY</text>
<text x="175.3" y="98.6">KEY</text>
<text x="236.9" y="98.6">KEY</text>
</g>
<g font-size="1.8" fill="#008000">
<text x="462.3" y="106.3">EDGE_RST_I_B</text>
<text x="475" y="225.7">PCIXCAP_PD</text>
</g>
<g font-size="1.8" fill="#800080">
<text x="382.3" y="386">TITLE</text>
<text x="382.3" y="405.3">SIZE</text>
<text x="391.9" y="405.3">DWG NO</text>
<text x="531.4" y="405.3">REV</text>
<text x="331.5" y="414.7">DRAWN BY</text>
<text x="382.3" y="414.7">SCALE</text>
<text x="407.7" y="414.7">SHEET</text>
<text x="425.7" y="414.9">of</text>
</g>
</svg>
